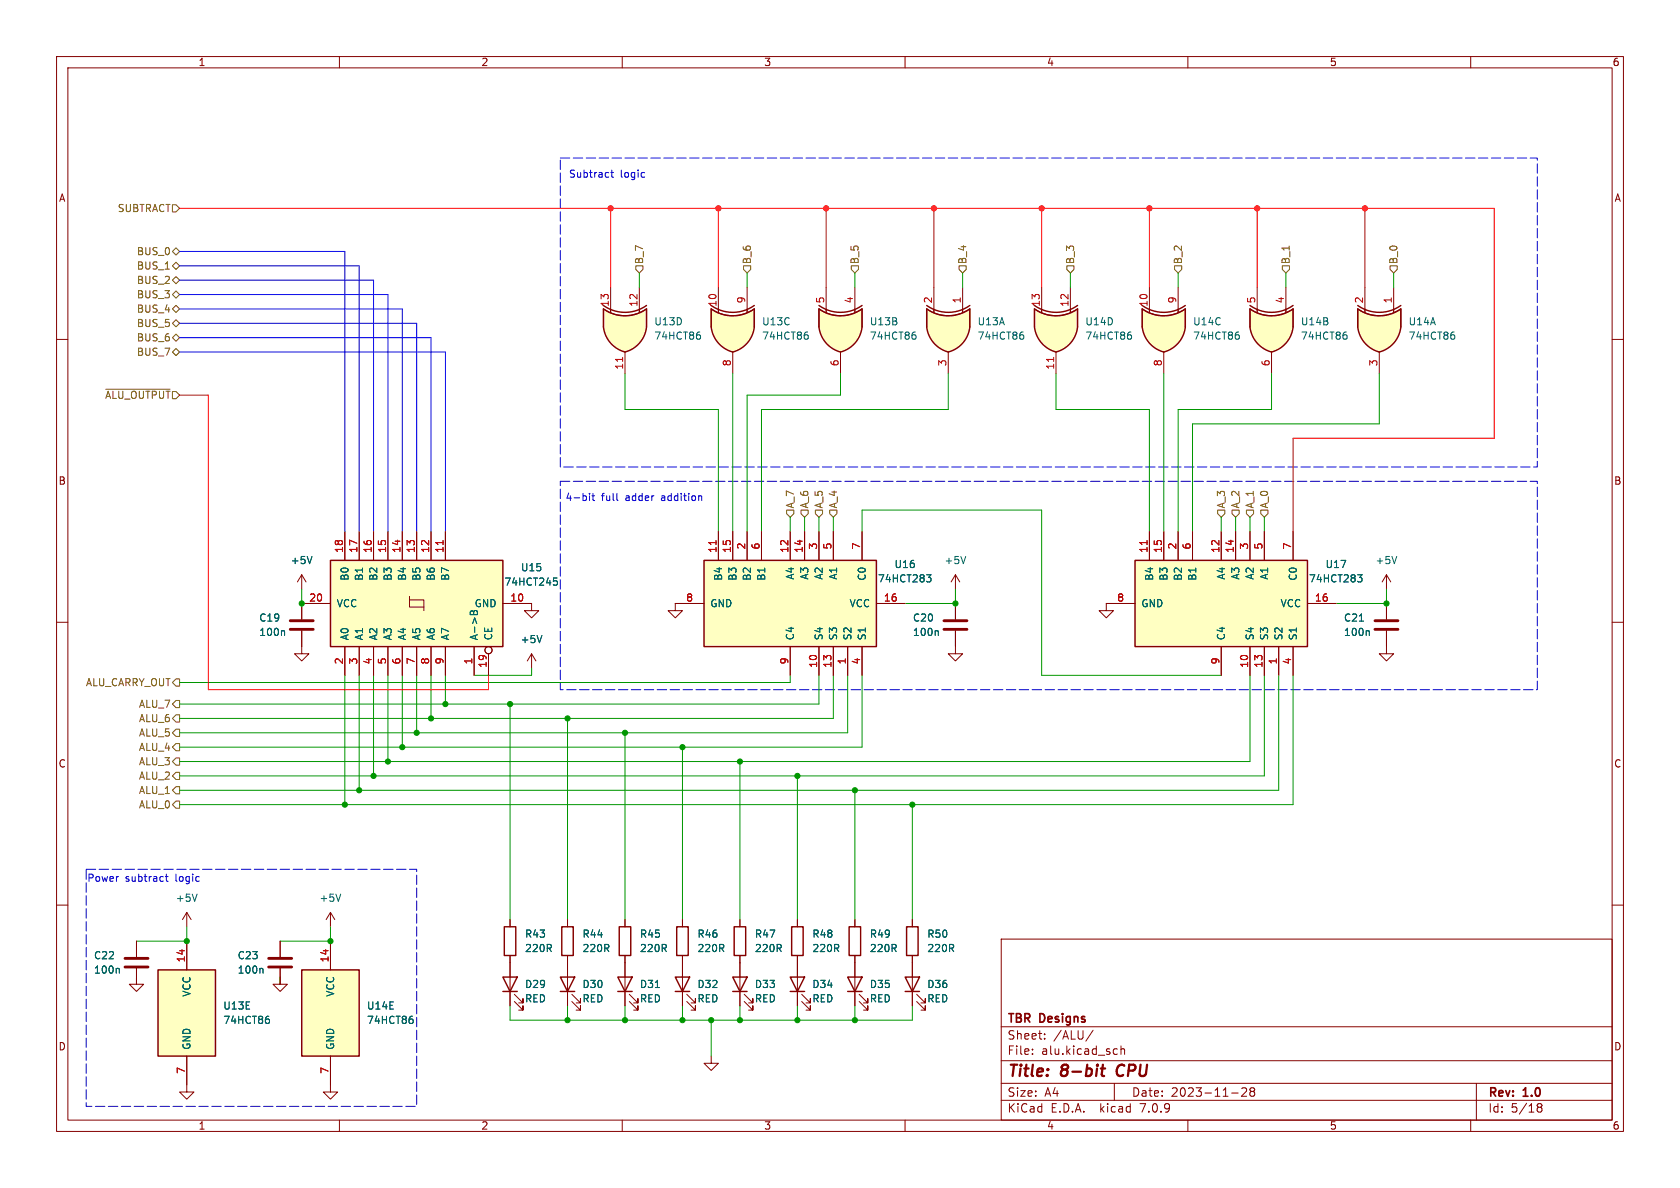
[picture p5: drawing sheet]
<svg xmlns="http://www.w3.org/2000/svg" width="297mm" height="210mm" viewBox="0 0 297 210" stroke-linecap="round" stroke-linejoin="round" font-family="sans-serif">
<g fill="none" stroke="#840000" stroke-width=".18">
<path d="M10 10h277v190h-277zM12 12h273v186h-273zM60 10v2M110 10v2M160 10v2M210 10v2M260 10v2M10 60h2M285 60h2M203.2 94v5.1M205.7 94v5.1M208.3 94v5.1"/>
<path d="M210.8 94v5.1M215.9 94v5.1M218.4 94v5.1M221 94v5.1M223.5 94v5.1M228.6 94v5.1M10 110h2M94 106.7v1.3h1.2l-1.2 1.2-1.3-1.2h1.3M94 115.6l-.8 1.2M94 115.6v2.5M94 115.6l.7 1.2M119.4 106.7v1.3h1.2l-1.2 1.2-1.3-1.2h1.3"/>
<path d="M195.6 106.7h5.1M215.9 114.3v5.1M221 114.3v5.1M223.5 114.3v5.1M226.1 114.3v5.1M228.6 114.3v5.1M231.1 106.7h5.1M285 110h2M10 160h2M285 160h2M177 166h108v32h-108zM60 198v2"/>
<path d="M110 198v2M160 198v2M177 194.5h108M177 191.5h108M177 187.5h108M177 181.5h108M182.5 186.3v.1M182.5 185.5v.1M184.7 183.6v.1M184.7 182.8v.1M193.2 182.1l-1.2 2M197 191.5v3"/>
<path d="M197.1 185.4l.4 .1M197.5 186.3l-.4 .1M198.2 185.5l.2-.1 .3 .1 .1 .9M198.2 184.9v1.5M210 198v2M217.7 193.2h1.2M219.5 192.4l.6-.1 .2 .1 .1 .3-.9 1.1h.9M221.2 192.9l-.2-.2 .2-.4 .5 .1 .1 .2-.3 .3M221.2 192.9l-.2 .3v.3l.2 .3 .5-.1 .1-.2-.1-.4-.2-.2M221.2 192.9h.3M260 198v2M261 191.5v6.5"/>
<path d="M271.7 195.5l.3 .2M271.7 195.4l.3-.3 .5 .1 .1 .3-.3 .2M272 195.7h.3M272 195.7l-.3 .3M272.3 195.7l.3 .3-.1 .5-.5 .1-.3-.3"/>
</g>
<path d="M194.6 188.9h.8M195 188.2l-.2 1.7v.2l.4 .1M197.7 188.5a1.27 1.27 0 0 0 0 1.6" fill="none" stroke="#840000" stroke-width=".4"/>
<g fill="#ffffc2" stroke="#ffffc2" stroke-width=".18">
<path d="M200.7 99.1h30.4v15.2h-30.4z"/>
<path d="M125.7 57.8l5.2-.6-1.4 5a5.2 5.2 0 0 1-3.8-4.4z"/>
</g>
<path d="M200.7 99.1h30.4v15.2h-30.4z" fill="none" stroke="#840000" stroke-width=".25"/>
<path d="M202.8 95.6v.7" fill="none" stroke="#a90000" stroke-width=".18"/>
<path d="M95.8 112.3l-.4 1.3M240 101.6h.8l-.4 .5 .3 .1 .1 .4-.3 .3h-.3" fill="none" stroke="#006464" stroke-width=".18"/>
<path d="M125.7 54.6v3.2M133.3 54.6v3.2" fill="none" stroke="#ffffc2" stroke-width=".18"/>
<path d="M125.7 54.6a6.7 6.7 0 0 0 7.6 0v3.2h-7.6z" fill="#ffffc2"/>
<g fill="#ffffc2" stroke="#ffffc2" stroke-width=".18">
<path d="M128.2 57.3l5.1 .5a5.1 5.1 0 0 1-3.8 4.4z"/>
<path d="M106.7 57.8l5.1-.6-1.3 5a5.2 5.2 0 0 1-3.8-4.4z"/>
</g>
<path d="M125.7 54a6.6 6.6 0 0 0 7.6 0M125.7 57.8v-3.2a6.6 6.6 0 0 0 7.6 0v3.2M125.7 57.8a5.2 5.2 0 0 0 3.8 4.4 5.1 5.1 0 0 0 3.8-4.4" fill="none" stroke="#840000" stroke-width=".25"/>
<path d="M125.7 57.8v-3.2a6.7 6.7 0 0 0 7.6 0v3.2M127 50.8v4.4M132.1 50.8v4.4M129.5 62.2v3.8" fill="none" stroke="#840000" stroke-width=".18"/>
<path d="M142.5 58.7h.3M142.7 59.2l.2 .2v.3l-.2 .3" fill="none" stroke="#006464" stroke-width=".18"/>
<path d="M106.7 54.6v3.2M114.3 54.6v3.2" fill="none" stroke="#ffffc2" stroke-width=".18"/>
<path d="M106.7 54.6a6.7 6.7 0 0 0 7.6 0v3.2h-7.6z" fill="#ffffc2"/>
<g fill="#ffffc2" stroke="#ffffc2" stroke-width=".18">
<path d="M109.2 57.3l5.1 .5a5.1 5.1 0 0 1-3.8 4.4z"/>
<path d="M221 57.8l5.1-.6-1.3 5a5.2 5.2 0 0 1-3.8-4.4z"/>
</g>
<path d="M106.7 54a6.6 6.6 0 0 0 7.6 0M106.7 57.8v-3.2a6.6 6.6 0 0 0 7.6 0v3.2M106.7 57.8a5.2 5.2 0 0 0 3.8 4.4 5.1 5.1 0 0 0 3.8-4.4" fill="none" stroke="#840000" stroke-width=".25"/>
<g fill="none" stroke="#840000" stroke-width=".18">
<path d="M106.7 57.8v-3.2a6.7 6.7 0 0 0 7.6 0v3.2M107.9 50.8v4.4M113 50.8v4.4M110.5 62.2v3.8M53.3 114.3v1.3h1.3l-1.3 1.2-1.2-1.2h1.2M53.3 101.6l-.7 1.3M53.3 101.6v2.5M53.3 101.6l.8 1.3M245.1 111.5v4.1h1.3l-1.3 1.2-1.3-1.2h1.3M245.1 101.6v2.5M245.1 106.7v2.8M245.1 101.6l-.8 1.3"/>
<path d="M245.1 101.6l.8 1.3"/>
</g>
<path d="M110.1 63.2v.7" fill="none" stroke="#a90000" stroke-width=".18"/>
<path d="M123.5 58.7h.2M123.6 59.2l.2 .2v.3l-.2 .3M55.2 98.4l-.5 1.2M246.9 98.4l-.4 1.2M240.3 109.8h.7M241.9 111.5l.2 .2v.6" fill="none" stroke="#006464" stroke-width=".18"/>
<path d="M243.1 111.3h4M243.1 109.7h4" fill="none" stroke="#840000" stroke-width=".51"/>
<path d="M221 54.6v3.2M228.6 54.6v3.2" fill="none" stroke="#ffffc2" stroke-width=".18"/>
<path d="M221 54.6a6.7 6.7 0 0 0 7.6 0v3.2h-7.6z" fill="#ffffc2"/>
<g fill="#ffffc2" stroke="#ffffc2" stroke-width=".18">
<path d="M223.5 57.3l5.1 .5a5.1 5.1 0 0 1-3.8 4.4z"/>
<path d="M201.9 57.8l5.2-.6-1.4 5a5.2 5.2 0 0 1-3.8-4.4z"/>
</g>
<path d="M221 54a6.6 6.6 0 0 0 7.6 0M221 57.8v-3.2a6.6 6.6 0 0 0 7.6 0v3.2M221 57.8a5.2 5.2 0 0 0 3.8 4.4 5.1 5.1 0 0 0 3.8-4.4M129.5 172.7h2.6l-1.3 2.6zM129.5 175.3h2.6M129.8 163.8h2v5.1h-2zM139.7 172.7h2.5l-1.2 2.6zM139.7 175.3h2.5M140 163.8h2v5.1h-2zM149.9 172.7h2.5l-1.3 2.6zM149.9 175.3h2.5M150.1 163.8h2v5.1h-2z" fill="none" stroke="#840000" stroke-width=".25"/>
<g fill="none" stroke="#840000" stroke-width=".18">
<path d="M221 57.8v-3.2a6.7 6.7 0 0 0 7.6 0v3.2M222.2 50.8v4.4M227.3 50.8v4.4M224.8 62.2v3.8M53.3 106.7v2.8M53.3 111.5v2.8M130.8 162.6v1.2M130.8 168.9v8.9M131.6 177l1.5 1.6v-.8v.8h-.8M131.6 175.8l1.5 1.5v-.8v.8h-.8M141 162.6v1.2M141 168.9v8.9"/>
<path d="M141.7 177l1.6 1.6v-.8v.8h-.8M141.7 175.8l1.6 1.5v-.8v.8h-.8M151.1 162.6v1.2M151.1 168.9v8.9M151.9 177l1.5 1.6v-.8v.8h-.7M151.9 175.8l1.5 1.5v-.8v.8h-.7M125.7 186.7v1.3h1.3l-1.3 1.2-1.2-1.2h1.2"/>
</g>
<path d="M237.8 58.7h.2M237.9 59.2l.2 .2v.3l-.2 .3M50.1 111.5l.2 .2v.6" fill="none" stroke="#006464" stroke-width=".18"/>
<path d="M51.3 111.3h4.1M51.3 109.7h4.1" fill="none" stroke="#840000" stroke-width=".51"/>
<path d="M201.9 54.6v3.2M209.5 54.6v3.2" fill="none" stroke="#ffffc2" stroke-width=".18"/>
<path d="M201.9 54.6a6.7 6.7 0 0 0 7.6 0v3.2h-7.6z" fill="#ffffc2"/>
<g fill="#ffffc2" stroke="#ffffc2" stroke-width=".18">
<path d="M204.4 57.3l5.1 .5a5.1 5.1 0 0 1-3.8 4.4z"/>
<path d="M240 57.8l5.2-.6-1.4 5a5.2 5.2 0 0 1-3.8-4.4z"/>
</g>
<path d="M201.9 54a6.6 6.6 0 0 0 7.6 0M201.9 57.8v-3.2a6.6 6.6 0 0 0 7.6 0v3.2M201.9 57.8a5.2 5.2 0 0 0 3.8 4.4 5.1 5.1 0 0 0 3.8-4.4" fill="none" stroke="#840000" stroke-width=".25"/>
<path d="M201.9 57.8v-3.2a6.7 6.7 0 0 0 7.6 0v3.2M203.2 50.8v4.4M208.3 50.8v4.4M205.7 62.2v3.8" fill="none" stroke="#840000" stroke-width=".18"/>
<path d="M218.7 58.7h.3M218.9 59.2l.2 .2v.3l-.2 .3" fill="none" stroke="#006464" stroke-width=".18"/>
<path d="M240 54.6v3.2M247.6 54.6v3.2" fill="none" stroke="#ffffc2" stroke-width=".18"/>
<path d="M240 54.6a6.7 6.7 0 0 0 7.6 0v3.2h-7.6z" fill="#ffffc2"/>
<g fill="#ffffc2" stroke="#ffffc2" stroke-width=".18">
<path d="M242.5 57.3l5.1 .5a5.1 5.1 0 0 1-3.8 4.4z"/>
<path d="M53.3 171.5h10.2v15.2h-10.2z"/>
<path d="M27.9 171.5h10.2v15.2h-10.2z"/>
<path d="M124.5 99.1h30.4v15.2h-30.4z"/>
<path d="M144.8 57.8l5.1-.6-1.3 5a5.2 5.2 0 0 1-3.8-4.4z"/>
</g>
<g fill="none" stroke="#840000" stroke-width=".25">
<path d="M240 54a6.6 6.6 0 0 0 7.6 0M240 57.8v-3.2a6.6 6.6 0 0 0 7.6 0v3.2M240 57.8a5.2 5.2 0 0 0 3.8 4.4 5.1 5.1 0 0 0 3.8-4.4M124.5 99.1h30.4v15.2h-30.4zM27.9 171.5h10.2v15.2h-10.2zM53.3 171.5h10.2v15.2h-10.2zM88.9 172.7h2.5l-1.2 2.6zM88.9 175.3h2.5M89.2 163.8h2v5.1h-2zM99.1 172.7h2.5l-1.3 2.6zM99.1 175.3h2.5M99.3 163.8h2v5.1h-2z"/>
<path d="M109.2 172.7h2.6l-1.3 2.6zM109.2 175.3h2.6M109.5 163.8h2v5.1h-2zM119.4 172.7h2.5l-1.3 2.6zM119.4 175.3h2.5M119.6 163.8h2.1v5.1h-2.1z"/>
</g>
<g fill="none" stroke="#840000" stroke-width=".18">
<path d="M240 57.8v-3.2a6.7 6.7 0 0 0 7.6 0v3.2M241.3 50.8v4.4M246.4 50.8v4.4M243.8 62.2v3.8M127 94v5.1M129.5 94v5.1M132.1 94v5.1M134.6 94v5.1M139.7 94v5.1M142.2 94v5.1M144.8 94v5.1M147.3 94v5.1"/>
<path d="M152.4 94v5.1M119.4 106.7h5.1M139.7 114.3v5.1M144.8 114.3v5.1M147.3 114.3v5.1M149.9 114.3v5.1M152.4 114.3v5.1M154.9 106.7h5.1M24.1 171.2v2.8h-1.2l1.2 1.3 1.3-1.3h-1.3v-1.3M24.1 166.4v2.8M33 161.3l-.7 1.3M33 161.3v2.5"/>
<path d="M33 166.4v5.1M33 161.3l.8 1.3M49.5 171.2v2.8h-1.2l1.2 1.3 1.3-1.3h-1.3v-1.3M49.5 166.4v2.8M58.4 161.3l-.7 1.3M58.4 161.3v2.5M58.4 166.4v5.1M58.4 161.3l.8 1.3M90.2 162.6v1.2M90.2 168.9v8.9M90.9 177l1.6 1.6v-.8v.8h-.8M90.9 175.8l1.6 1.5v-.8v.8h-.8"/>
<path d="M100.3 162.6v1.2M100.3 168.9v8.9M101.1 177l1.5 1.6v-.8v.8h-.7M101.1 175.8l1.5 1.5v-.8v.8h-.7M110.5 162.6v1.2M110.5 168.9v8.9M111.3 177l1.5 1.6v-.8v.8h-.8M111.3 175.8l1.5 1.5v-.8v.8h-.8M120.6 162.6v1.2M120.6 168.9v8.9M121.4 177l1.5 1.6v-.8v.8h-.7M121.4 175.8l1.5 1.5v-.8v.8h-.7"/>
<path d="M33 186.7v6.3h1.3l-1.3 1.3-1.3-1.3h1.3M58.4 186.7v6.3h1.3l-1.3 1.3-1.3-1.3h1.3"/>
</g>
<path d="M256.8 58.7h.3M257 59.2l.2 .2v.3l-.2 .3M163.8 101.6h.8l-.4 .5 .3 .1 .1 .4-.3 .3h-.3M34.8 158.1l-.4 1.2M60.2 158.1l-.4 1.2M20.9 171.2l.2 .2v.6M46.3 171.2l.2 .2v.6M47.3 179.6h.2M72.7 179.6h.2M115.9 174.6h.7M47.4 180.1l.2 .3v.3l-.2 .2M72.8 180.1l.2 .3v.3l-.2 .2" fill="none" stroke="#006464" stroke-width=".18"/>
<path d="M22.1 170.9h4.1M22.1 169.4h4.1M47.5 170.9h4.1M47.5 169.4h4.1" fill="none" stroke="#840000" stroke-width=".51"/>
<path d="M126.6 95.6v.7" fill="none" stroke="#a90000" stroke-width=".18"/>
<path d="M144.8 54.6v3.2M152.4 54.6v3.2" fill="none" stroke="#ffffc2" stroke-width=".18"/>
<path d="M144.8 54.6a6.7 6.7 0 0 0 7.6 0v3.2h-7.6z" fill="#ffffc2"/>
<g fill="#ffffc2" stroke="#ffffc2" stroke-width=".18">
<path d="M147.3 57.3l5.1 .5a5.1 5.1 0 0 1-3.8 4.4z"/>
<path d="M163.8 57.8l5.2-.6-1.4 5a5.2 5.2 0 0 1-3.8-4.4z"/>
</g>
<path d="M144.8 54a6.6 6.6 0 0 0 7.6 0M144.8 57.8v-3.2a6.6 6.6 0 0 0 7.6 0v3.2M144.8 57.8a5.2 5.2 0 0 0 3.8 4.4 5.1 5.1 0 0 0 3.8-4.4" fill="none" stroke="#840000" stroke-width=".25"/>
<path d="M144.8 57.8v-3.2a6.7 6.7 0 0 0 7.6 0v3.2M146 50.8v4.4M151.1 50.8v4.4M148.6 62.2v3.8" fill="none" stroke="#840000" stroke-width=".18"/>
<path d="M161.6 58.7h.2M161.7 59.2l.2 .2v.3l-.2 .3" fill="none" stroke="#006464" stroke-width=".18"/>
<path d="M163.8 54.6v3.2M171.4 54.6v3.2" fill="none" stroke="#ffffc2" stroke-width=".18"/>
<path d="M163.8 54.6a6.7 6.7 0 0 0 7.6 0v3.2h-7.6z" fill="#ffffc2"/>
<g fill="#ffffc2" stroke="#ffffc2" stroke-width=".18">
<path d="M166.3 57.3l5.1 .5a5.1 5.1 0 0 1-3.8 4.4z"/>
<path d="M182.9 57.8l5.1-.6-1.3 5a5.2 5.2 0 0 1-3.8-4.4z"/>
</g>
<path d="M163.8 54a6.6 6.6 0 0 0 7.6 0M163.8 57.8v-3.2a6.6 6.6 0 0 0 7.6 0v3.2M163.8 57.8a5.2 5.2 0 0 0 3.8 4.4 5.1 5.1 0 0 0 3.8-4.4" fill="none" stroke="#840000" stroke-width=".25"/>
<path d="M163.8 57.8v-3.2a6.7 6.7 0 0 0 7.6 0v3.2M165.1 50.8v4.4M170.2 50.8v4.4M167.6 62.2v3.8" fill="none" stroke="#840000" stroke-width=".18"/>
<path d="M180.6 58.7h.3M180.8 59.2l.2 .2v.3l-.2 .3" fill="none" stroke="#006464" stroke-width=".18"/>
<path d="M182.9 54.6v3.2M190.5 54.6v3.2" fill="none" stroke="#ffffc2" stroke-width=".18"/>
<path d="M182.9 54.6a6.7 6.7 0 0 0 7.6 0v3.2h-7.6z" fill="#ffffc2"/>
<g fill="#ffffc2" stroke="#ffffc2" stroke-width=".18">
<path d="M185.4 57.3l5.1 .5a5.1 5.1 0 0 1-3.8 4.4z"/>
<path d="M58.4 99.1h30.5v15.2h-30.5z"/>
</g>
<path d="M182.9 54a6.6 6.6 0 0 0 7.6 0M182.9 57.8v-3.2a6.6 6.6 0 0 0 7.6 0v3.2M182.9 57.8a5.2 5.2 0 0 0 3.8 4.4 5.1 5.1 0 0 0 3.8-4.4M58.4 99.1h30.5v15.2h-30.5zM160 172.7h2.6l-1.3 2.6zM160 175.3h2.6M160.3 163.8h2v5.1h-2z" fill="none" stroke="#840000" stroke-width=".25"/>
<g fill="none" stroke="#840000" stroke-width=".18">
<path d="M182.9 57.8v-3.2a6.7 6.7 0 0 0 7.6 0v3.2M184.1 50.8v4.4M189.2 50.8v4.4M186.7 62.2v3.8M61 94v5.1M63.5 94v5.1M66 94v5.1M68.6 94v5.1M71.1 94v5.1M73.7 94v5.1M76.2 94v5.1M78.7 94v5.1"/>
<path d="M127 94v5.1M129.5 94v5.1M132.1 94v5.1M134.6 94v5.1M139.7 94v5.1M142.2 94v5.1M144.8 94v5.1M147.3 94v5.1M152.4 94v5.1M203.2 94v5.1M205.7 94v5.1M208.3 94v5.1"/>
<path d="M210.8 94v5.1M215.9 94v5.1M218.4 94v5.1M221 94v5.1M223.5 94v5.1M228.6 94v5.1M53.3 111.5v2.8M58.4 106.7h-5.1v2.8M61 114.3v5.1M63.5 114.3v5.1M66 114.3v5.1M68.6 114.3v5.1"/>
<path d="M71.1 114.3v5.1M72.4 106v1.3h2.5M72.4 105.4v.6h2.5v2M73.7 114.3v5.1M76.2 114.3v5.1M78.7 114.3v5.1M83.8 114.3v5.1M86.4 115.6v3.8M88.9 106.7h5.1M119.4 106.7h5.1M139.7 114.3v5.1M144.8 114.3v5.1"/>
<path d="M147.3 114.3v5.1M149.9 114.3v5.1M152.4 114.3v5.1M154.9 106.7h5.1M168.9 111.5v4.1h1.3l-1.3 1.2-1.3-1.2h1.3M168.9 101.6v2.5M168.9 106.7v2.8M168.9 101.6l-.8 1.3M168.9 101.6l.8 1.3M200.7 106.7h-5.1v1.3h1.2l-1.2 1.2-1.3-1.2h1.3M215.9 114.3v5.1M221 114.3v5.1"/>
<path d="M223.5 114.3v5.1M226.1 114.3v5.1M228.6 114.3v5.1M231.1 106.7h5.1M245.1 106.7v2.8M245.1 111.5v2.8M24.1 166.4v2.8M24.1 171.2v2.8M33 166.4v5.1M49.5 166.4v2.8M49.5 171.2v2.8M58.4 166.4v5.1"/>
<path d="M90.2 162.6v1.2M90.2 168.9v3.8M90.2 175.3v2.5M100.3 162.6v1.2M100.3 168.9v3.8M100.3 175.3v2.5M110.5 162.6v1.2M110.5 168.9v3.8M110.5 175.3v2.5M120.6 162.6v1.2M120.6 168.9v3.8M120.6 175.3v2.5"/>
<path d="M130.8 162.6v1.2M130.8 168.9v3.8M130.8 175.3v2.5M141 162.6v1.2M141 168.9v3.8M141 175.3v2.5M151.1 162.6v1.2M151.1 168.9v3.8M151.1 175.3v2.5M161.3 162.6v1.2M161.3 168.9v8.9M162.1 177l1.5 1.6v-.8v.8h-.8"/>
<path d="M162.1 175.8l1.5 1.5v-.8v.8h-.8M33 186.7v5.1M58.4 186.7v5.1"/>
<circle cx="86.4" cy="114.9" r=".63"/>
</g>
<path d="M186.3 63.2v.7M78.3 95.6v.7M126.6 95.6v.7M202.8 95.6v.7" fill="none" stroke="#a90000" stroke-width=".18"/>
<g fill="none" stroke="#006464" stroke-width=".18">
<path d="M199.7 58.7h.2M199.8 59.2l.2 .2v.3l-.2 .3M55.2 98.4l-.5 1.2M170.7 98.4l-.4 1.2M50.1 111.5l.2 .2v.6M83.4 108l-.3 .2v.4h1.3v-.4M83.7 108.1v.1M83.7 108.2v.4M83.8 108l-.1 .2M95.8 112.3l-.4 1.3M97.9 102.2h.6M98 102.7h.3l.2 .2-.1 .5h-.4"/>
<path d="M163.8 101.6h.8l-.4 .5 .3 .1 .1 .4-.3 .3h-.3M165.7 111.5l.2 .2v.6M240 101.6h.8l-.4 .5 .3 .1 .1 .4-.3 .3h-.3M240.3 109.8h.7M241.9 111.5l.2 .2v.6M20.9 171.2l.2 .2v.6M46.3 171.2l.2 .2v.6M47.3 179.6h.2M72.7 179.6h.2M115.9 174.6h.7M47.4 180.1l.2 .3v.3l-.2 .2M72.8 180.1l.2 .3v.3l-.2 .2"/>
</g>
<path d="M166.9 111.3h4M166.9 109.7h4" fill="none" stroke="#840000" stroke-width=".51"/>
<g fill="none" stroke="#725600" stroke-width=".18">
<path d="M30.5 36.2h.6l.6 .6-.6 .7h-.6zM30.5 57.2l.6-.7 .6 .7-.6 .6zM30.5 59.7l.6-.6 .6 .6-.6 .6zM30.5 44.5l.6-.7 .6 .7-.6 .6zM30.5 47l.6-.6 .6 .6-.6 .6zM30.5 49.5l.6-.6 .6 .6-.6 .7zM31.1 54l.6 .6-.6 .6-.6-.6zM31.1 51.4l.6 .7-.6 .6-.6-.6zM112.4 47h1.3v.6l-.7 .7-.6-.7zM131.4 47h1.3v.6l-.6 .7-.7-.7zM150.5 47h1.3v.6l-.7 .7-.6-.7zM169.5 47h1.3v.6l-.6 .7-.7-.7z"/>
<path d="M188.6 47h1.3v.6l-.7 .7-.6-.7zM207.6 47h1.3v.6l-.6 .7-.7-.7zM226.7 47h1.3v.6l-.7 .7-.6-.7zM245.7 47h1.3v.6l-.6 .7-.7-.7zM18.7 68.8h11.4M30.5 62.2l.6-.6 .6 .6-.6 .7zM139.1 90.2h1.2v.6l-.6 .6-.6-.6zM141.6 90.2h1.3v.6l-.7 .6-.6-.6zM144.1 90.2h1.3v.6l-.6 .6-.7-.6zM146.7 90.2h1.3v.6l-.7 .6-.6-.6zM215.3 90.2h1.2v.6l-.6 .6-.6-.6zM217.8 90.2h1.3v.6l-.7 .6-.6-.6z"/>
<path d="M220.3 90.2h1.3v.6l-.6 .6-.7-.6zM222.9 90.2h1.3v.6l-.7 .6-.6-.6zM30.5 139.7l.6-.6h.6v1.2h-.6zM30.5 129.5l.6-.6h.6v1.3h-.6zM30.5 134.6l.6-.6h.6v1.3h-.6zM31.1 126.4h.6v1.2h-.6l-.6-.6zM31.1 136.5h.6v1.3h-.6l-.6-.6zM31.1 120h.6v1.3h-.6l-.6-.6zM31.1 131.4h.6v1.3h-.6l-.6-.6zM31.1 123.8h.6v1.3h-.6l-.6-.6zM31.1 141.6h.6v1.3h-.6l-.6-.7z"/>
</g>
<path d="M108 30.5h.5M108.2 30.1v1.1l.3 .1M113.8 30.5l.2 .1M114 31.3h-.2M104.2 87.2v.1M104.2 87.6v.9M104.6 87.6h.5M104.8 87.2v1.1l.3 .2M109.1 88.3l.1 .2M123.9 87.6l.2 .2v.7M29.2 154.9h.5M29.4 154.5v1.1l.3 .2" fill="none" stroke="#0000c2" stroke-width=".18"/>
<path d="M99.1 27.9h172.7v54.7h-172.7v-54.7M99.1 85.1h172.7v36.8h-172.7v-36.8M15.2 153.7h58.5v41.9h-58.5v-41.9" fill="none" stroke="#0000c2" stroke-width=".18" stroke-dasharray="1.7 .6"/>
<g fill="none" stroke="#009600" stroke-width=".18">
<path d="M113 48.3v2.5M132.1 48.3v2.5M151.1 48.3v2.5M170.2 48.3v2.5M189.2 48.3v2.5M208.3 48.3v2.5M227.3 48.3v2.5M246.4 48.3v2.5M110.5 66v6.4h16.5v21.6M129.5 66v28M148.6 66v3.9h-16.5v24.1M167.6 66v6.4h-33v21.6"/>
<path d="M186.7 66v6.4h16.5v21.6M205.7 66v28M224.8 66v6.4h-16.5v21.6M243.8 66v8.9h-33v19.1M139.7 91.4v2.6M142.2 91.4v2.6M144.8 91.4v2.6M147.3 91.4v2.6M152.4 94v-3.8h31.7v29.2h31.8M215.9 91.4v2.6M218.4 91.4v2.6M221 91.4v2.6"/>
<path d="M223.5 91.4v2.6M53.3 104.1v2.6M61 119.4v22.8M63.5 119.4v20.3M66 119.4v17.8M68.6 119.4v15.2M71.1 119.4v12.7M73.7 119.4v10.1M76.2 119.4v7.6M78.7 119.4v5.1M94 118.1v1.3h-10.2M139.7 119.4v1.3h-108"/>
<path d="M144.8 119.4v5.1h-113.1M147.3 119.4v7.6h-115.6M149.9 119.4v10.1h-118.2M152.4 119.4v12.7h-120.7M168.9 104.1v2.6h-8.9M221 119.4v15.2h-189.3M223.5 119.4v17.8h-191.8M226.1 119.4v20.3h-194.4M228.6 119.4v22.8h-196.9M245.1 104.1v2.6h-8.9M90.2 124.5v38.1M100.3 127v35.6"/>
<path d="M110.5 129.5v33.1M120.6 132.1v30.5M130.8 134.6v28M141 137.2v25.4M151.1 139.7v22.9M161.3 142.2v20.4M24.1 172.7v1.3M33 163.8v2.6h-8.9M49.5 172.7v1.3M58.4 163.8v2.6h-8.9M90.2 177.8v2.5h71.1v-2.5M100.3 177.8v2.5"/>
<path d="M110.5 177.8v2.5M120.6 177.8v2.5M130.8 177.8v2.5M141 177.8v2.5M151.1 177.8v2.5M125.7 180.3v6.4"/>
</g>
<path d="M31.7 44.5h29.3v49.5M31.7 52.1h36.9v41.9M31.7 54.6h39.4v39.4M31.7 49.5h34.3v44.5M31.7 47h31.8v47M31.7 57.2h42v36.8M31.7 59.7h44.5v34.3M31.7 62.2h47v31.8" fill="none" stroke="#00f" stroke-width=".18"/>
<path d="M31.7 36.8h232.5v40.7h-35.6v16.5M107.9 36.8v14M127 36.8v14M146 36.8v14M165.1 36.8v14M184.1 36.8v14M203.2 36.8v14M222.2 36.8v14M241.3 36.8v14M31.7 69.9h5.1v52h49.6v-2.5" fill="none" stroke="#f00" stroke-width=".18"/>
<g fill="#009600" stroke="#009600" stroke-width=".18">
<circle cx="71.1" cy="132.1" r=".46"/>
<circle cx="68.6" cy="134.6" r=".46"/>
<circle cx="73.7" cy="129.5" r=".46"/>
<circle cx="61" cy="142.2" r=".46"/>
<circle cx="66" cy="137.2" r=".46"/>
<circle cx="63.5" cy="139.7" r=".46"/>
<circle cx="58.4" cy="166.4" r=".46"/>
<circle cx="33" cy="166.4" r=".46"/>
<circle cx="120.6" cy="132.1" r=".46"/>
<circle cx="130.8" cy="134.6" r=".46"/>
<circle cx="90.2" cy="124.5" r=".46"/>
<circle cx="110.5" cy="129.5" r=".46"/>
<circle cx="100.3" cy="127" r=".46"/>
<circle cx="78.7" cy="124.5" r=".46"/>
<circle cx="76.2" cy="127" r=".46"/>
<circle cx="53.3" cy="106.7" r=".46"/>
<circle cx="120.6" cy="180.3" r=".46"/>
<circle cx="110.5" cy="180.3" r=".46"/>
<circle cx="100.3" cy="180.3" r=".46"/>
<circle cx="125.7" cy="180.3" r=".46"/>
<circle cx="141" cy="180.3" r=".46"/>
<circle cx="130.8" cy="180.3" r=".46"/>
<circle cx="168.9" cy="106.7" r=".46"/>
<circle cx="151.1" cy="180.3" r=".46"/>
<circle cx="161.3" cy="142.2" r=".46"/>
<circle cx="141" cy="137.2" r=".46"/>
<circle cx="151.1" cy="139.7" r=".46"/>
<circle cx="245.1" cy="106.7" r=".46"/>
</g>
<g fill="#f00" stroke="#f00" stroke-width=".18">
<circle cx="184.1" cy="36.8" r=".46"/>
<circle cx="165.1" cy="36.8" r=".46"/>
<circle cx="127" cy="36.8" r=".46"/>
<circle cx="107.9" cy="36.8" r=".46"/>
<circle cx="146" cy="36.8" r=".46"/>
<circle cx="222.2" cy="36.8" r=".46"/>
<circle cx="241.3" cy="36.8" r=".46"/>
<circle cx="203.2" cy="36.8" r=".46"/>
</g>
<g font-size="2.8" fill="#840000">
<text x="178" y="190.9">Title:</text>
<text x="187.7" y="190.9">8-bit</text>
<text x="198.3" y="190.9">CPU</text>
</g>
<g font-size="2.1" fill="#840000">
<text x="178" y="184">Sheet:</text>
<text x="178" y="181.2">TBR</text>
<text x="183.9" y="181.2">Designs</text>
<text x="186.2" y="184">/ALU/</text>
<text x="178" y="186.7">File:</text>
<text x="184.1" y="186.7">alu.kicad_sch</text>
<text x="178" y="196.9">KiCad</text>
<text x="178" y="194.1">Size:</text>
<text x="184.7" y="194.1">A4</text>
<text x="185.7" y="196.9">E.D.A.</text>
<text x="194.6" y="196.9">kicad</text>
<text x="200" y="194.1">Date:</text>
<text x="201.8" y="196.9">7.0.9</text>
<text x="207" y="194.1">2023-11-28</text>
<text x="263" y="194.3">Rev:</text>
<text x="263" y="196.9">Id:</text>
<text x="267.1" y="196.9">5/18</text>
<text x="269.4" y="194.3">1.0</text>
</g>
<g font-size="1.8" fill="#840000">
<text x="35" y="11.9">1</text>
<text x="85" y="11.9">2</text>
<text x="135" y="11.9">3</text>
<text x="185" y="11.9">4</text>
<text x="235" y="11.9">5</text>
<text x="285" y="11.9">6</text>
<text x="10.3" y="35.9">A</text>
<text x="285.3" y="35.9">A</text>
<text x="10.3" y="85.9">B</text>
<text x="285.3" y="85.9">B</text>
<text x="10.3" y="135.9">C</text>
<text x="285.3" y="135.9">C</text>
<text x="10.3" y="185.9">D</text>
<text x="285.3" y="185.9">D</text>
<text x="35" y="199.9">1</text>
<text x="85" y="199.9">2</text>
<text x="135" y="199.9">3</text>
<text x="185" y="199.9">4</text>
<text x="235" y="199.9">5</text>
<text x="285" y="199.9">6</text>
</g>
<g font-size="1.8" fill="#0000c2">
<text x="100.5" y="31.5">Subtract</text>
<text x="109.6" y="31.5">logic</text>
<text x="99.9" y="88.7">4-bit</text>
<text x="106.3" y="88.7">full</text>
<text x="110.7" y="88.7">adder</text>
<text x="117.2" y="88.7">addition</text>
<text x="15.3" y="156">Power</text>
<text x="22.1" y="156">subtract</text>
<text x="31.1" y="156">logic</text>
</g>
<g font-size="1.8" fill="#725600">
<text x="20.7" y="37.7">SUBTRACT</text>
<text x="24.1" y="45.3">BUS_0</text>
<text x="24.1" y="47.9">BUS_1</text>
<text x="113.9" y="46.8" transform="rotate(-90 113.9 46.8)">B_7</text>
<text x="132.9" y="46.8" transform="rotate(-90 132.9 46.8)">B_6</text>
<text x="152" y="46.8" transform="rotate(-90 152 46.8)">B_5</text>
<text x="171" y="46.8" transform="rotate(-90 171 46.8)">B_4</text>
<text x="190.1" y="46.8" transform="rotate(-90 190.1 46.8)">B_3</text>
<text x="209.1" y="46.8" transform="rotate(-90 209.1 46.8)">B_2</text>
<text x="228.2" y="46.8" transform="rotate(-90 228.2 46.8)">B_1</text>
<text x="247.2" y="46.8" transform="rotate(-90 247.2 46.8)">B_0</text>
<text x="24.1" y="52.9">BUS_3</text>
<text x="24.1" y="50.4">BUS_2</text>
<text x="24.1" y="55.5">BUS_4</text>
<text x="24.1" y="58">BUS_5</text>
<text x="24.1" y="63.1">BUS_7</text>
<text x="24.1" y="60.6">BUS_6</text>
<text x="18.5" y="70.7">~{ALU_OUTPUT}</text>
<text x="140.6" y="90" transform="rotate(-90 140.6 90)">A_7</text>
<text x="143.1" y="90" transform="rotate(-90 143.1 90)">A_6</text>
<text x="145.6" y="90" transform="rotate(-90 145.6 90)">A_5</text>
<text x="148.2" y="90" transform="rotate(-90 148.2 90)">A_4</text>
<text x="216.8" y="90" transform="rotate(-90 216.8 90)">A_3</text>
<text x="219.3" y="90" transform="rotate(-90 219.3 90)">A_2</text>
<text x="221.8" y="90" transform="rotate(-90 221.8 90)">A_1</text>
<text x="224.4" y="90" transform="rotate(-90 224.4 90)">A_0</text>
<text x="15.1" y="121.5">ALU_CARRY_OUT</text>
<text x="24.5" y="125.3">ALU_7</text>
<text x="24.5" y="127.9">ALU_6</text>
<text x="24.5" y="130.4">ALU_5</text>
<text x="24.5" y="132.9">ALU_4</text>
<text x="24.5" y="135.5">ALU_3</text>
<text x="24.5" y="140.6">ALU_1</text>
<text x="24.5" y="138">ALU_2</text>
<text x="24.5" y="143.1">ALU_0</text>
</g>
<g font-size="1.8" fill="#a90000">
<text x="131.8" y="53.7" transform="rotate(-90 131.8 53.7)">9</text>
<text x="145.8" y="53.7" transform="rotate(-90 145.8 53.7)">5</text>
<text x="150.9" y="53.7" transform="rotate(-90 150.9 53.7)">4</text>
<text x="164.8" y="53.7" transform="rotate(-90 164.8 53.7)">2</text>
<text x="169.9" y="53.7" transform="rotate(-90 169.9 53.7)">1</text>
<text x="208" y="53.7" transform="rotate(-90 208 53.7)">9</text>
<text x="222" y="53.7" transform="rotate(-90 222 53.7)">5</text>
<text x="227.1" y="53.7" transform="rotate(-90 227.1 53.7)">4</text>
<text x="241" y="53.7" transform="rotate(-90 241 53.7)">2</text>
<text x="246.1" y="53.7" transform="rotate(-90 246.1 53.7)">1</text>
<text x="107.7" y="54.3" transform="rotate(-90 107.7 54.3)">13</text>
<text x="112.8" y="54.3" transform="rotate(-90 112.8 54.3)">12</text>
<text x="126.7" y="54.3" transform="rotate(-90 126.7 54.3)">10</text>
<text x="183.9" y="54.3" transform="rotate(-90 183.9 54.3)">13</text>
<text x="189" y="54.3" transform="rotate(-90 189 54.3)">12</text>
<text x="202.9" y="54.3" transform="rotate(-90 202.9 54.3)">10</text>
<text x="110.2" y="65.4" transform="rotate(-90 110.2 65.4)">11</text>
<text x="129.3" y="64.8" transform="rotate(-90 129.3 64.8)">8</text>
<text x="148.3" y="64.8" transform="rotate(-90 148.3 64.8)">6</text>
<text x="167.4" y="64.8" transform="rotate(-90 167.4 64.8)">3</text>
<text x="186.4" y="65.4" transform="rotate(-90 186.4 65.4)">11</text>
<text x="205.5" y="64.8" transform="rotate(-90 205.5 64.8)">8</text>
<text x="224.5" y="64.8" transform="rotate(-90 224.5 64.8)">6</text>
<text x="243.6" y="64.8" transform="rotate(-90 243.6 64.8)">3</text>
<text x="60.7" y="97.8" transform="rotate(-90 60.7 97.8)">18</text>
<text x="63.2" y="97.8" transform="rotate(-90 63.2 97.8)">17</text>
<text x="65.8" y="97.8" transform="rotate(-90 65.8 97.8)">16</text>
<text x="68.3" y="97.8" transform="rotate(-90 68.3 97.8)">15</text>
<text x="70.9" y="97.8" transform="rotate(-90 70.9 97.8)">14</text>
<text x="73.4" y="97.8" transform="rotate(-90 73.4 97.8)">13</text>
<text x="75.9" y="97.8" transform="rotate(-90 75.9 97.8)">12</text>
<text x="78.5" y="97.8" transform="rotate(-90 78.5 97.8)">11</text>
<text x="126.7" y="97.8" transform="rotate(-90 126.7 97.8)">11</text>
<text x="129.3" y="97.8" transform="rotate(-90 129.3 97.8)">15</text>
<text x="131.8" y="97.2" transform="rotate(-90 131.8 97.2)">2</text>
<text x="134.4" y="97.2" transform="rotate(-90 134.4 97.2)">6</text>
<text x="139.4" y="97.8" transform="rotate(-90 139.4 97.8)">12</text>
<text x="142" y="97.8" transform="rotate(-90 142 97.8)">14</text>
<text x="144.5" y="97.2" transform="rotate(-90 144.5 97.2)">3</text>
<text x="147.1" y="97.2" transform="rotate(-90 147.1 97.2)">5</text>
<text x="152.1" y="97.2" transform="rotate(-90 152.1 97.2)">7</text>
<text x="202.9" y="97.8" transform="rotate(-90 202.9 97.8)">11</text>
<text x="205.5" y="97.8" transform="rotate(-90 205.5 97.8)">15</text>
<text x="208" y="97.2" transform="rotate(-90 208 97.2)">2</text>
<text x="210.6" y="97.2" transform="rotate(-90 210.6 97.2)">6</text>
<text x="215.6" y="97.8" transform="rotate(-90 215.6 97.8)">12</text>
<text x="218.2" y="97.8" transform="rotate(-90 218.2 97.8)">14</text>
<text x="220.7" y="97.2" transform="rotate(-90 220.7 97.2)">3</text>
<text x="223.3" y="97.2" transform="rotate(-90 223.3 97.2)">5</text>
<text x="228.3" y="97.2" transform="rotate(-90 228.3 97.2)">7</text>
<text x="54.6" y="106.4">20</text>
<text x="90.1" y="106.4">10</text>
<text x="121.2" y="106.4">8</text>
<text x="156.2" y="106.4">16</text>
<text x="197.4" y="106.4">8</text>
<text x="232.4" y="106.4">16</text>
<text x="60.7" y="117.5" transform="rotate(-90 60.7 117.5)">2</text>
<text x="63.2" y="117.5" transform="rotate(-90 63.2 117.5)">3</text>
<text x="65.8" y="117.5" transform="rotate(-90 65.8 117.5)">4</text>
<text x="68.3" y="117.5" transform="rotate(-90 68.3 117.5)">5</text>
<text x="70.9" y="117.5" transform="rotate(-90 70.9 117.5)">6</text>
<text x="73.4" y="117.5" transform="rotate(-90 73.4 117.5)">7</text>
<text x="75.9" y="117.5" transform="rotate(-90 75.9 117.5)">8</text>
<text x="78.5" y="117.5" transform="rotate(-90 78.5 117.5)">9</text>
<text x="83.6" y="117.5" transform="rotate(-90 83.6 117.5)">1</text>
<text x="86.1" y="118.2" transform="rotate(-90 86.1 118.2)">19</text>
<text x="139.4" y="117.5" transform="rotate(-90 139.4 117.5)">9</text>
<text x="144.5" y="118.2" transform="rotate(-90 144.5 118.2)">10</text>
<text x="147.1" y="118.2" transform="rotate(-90 147.1 118.2)">13</text>
<text x="149.6" y="117.5" transform="rotate(-90 149.6 117.5)">1</text>
<text x="152.1" y="117.5" transform="rotate(-90 152.1 117.5)">4</text>
<text x="215.6" y="117.5" transform="rotate(-90 215.6 117.5)">9</text>
<text x="220.7" y="118.2" transform="rotate(-90 220.7 118.2)">10</text>
<text x="223.3" y="118.2" transform="rotate(-90 223.3 118.2)">13</text>
<text x="225.8" y="117.5" transform="rotate(-90 225.8 117.5)">1</text>
<text x="228.3" y="117.5" transform="rotate(-90 228.3 117.5)">4</text>
<text x="32.8" y="170.2" transform="rotate(-90 32.8 170.2)">14</text>
<text x="58.2" y="170.2" transform="rotate(-90 58.2 170.2)">14</text>
<text x="32.8" y="189.9" transform="rotate(-90 32.8 189.9)">7</text>
<text x="58.2" y="189.9" transform="rotate(-90 58.2 189.9)">7</text>
</g>
<g font-size="1.8" fill="#006464">
<text x="115.6" y="57.7">U13D</text>
<text x="134.6" y="57.7">U13C</text>
<text x="153.7" y="57.7">U13B</text>
<text x="172.7" y="57.7">U13A</text>
<text x="191.8" y="57.7">U14D</text>
<text x="210.8" y="57.7">U14C</text>
<text x="229.9" y="57.7">U14B</text>
<text x="248.9" y="57.7">U14A</text>
<text x="115.6" y="60.2">74HCT86</text>
<text x="134.6" y="60.2">74HCT86</text>
<text x="153.7" y="60.2">74HCT86</text>
<text x="172.7" y="60.2">74HCT86</text>
<text x="191.8" y="60.2">74HCT86</text>
<text x="210.8" y="60.2">74HCT86</text>
<text x="229.9" y="60.2">74HCT86</text>
<text x="248.9" y="60.2">74HCT86</text>
<text x="51.3" y="99.9">+5V</text>
<text x="92" y="101.2">U15</text>
<text x="158" y="100.6">U16</text>
<text x="166.9" y="99.9">+5V</text>
<text x="234.2" y="100.6">U17</text>
<text x="243.1" y="99.9">+5V</text>
<text x="59.4" y="107.5">VCC</text>
<text x="61.8" y="102.8" transform="rotate(-90 61.8 102.8)">B0</text>
<text x="64.4" y="102.8" transform="rotate(-90 64.4 102.8)">B1</text>
<text x="66.9" y="102.8" transform="rotate(-90 66.9 102.8)">B2</text>
<text x="69.4" y="102.8" transform="rotate(-90 69.4 102.8)">B3</text>
<text x="72" y="102.8" transform="rotate(-90 72 102.8)">B4</text>
<text x="74.5" y="102.8" transform="rotate(-90 74.5 102.8)">B5</text>
<text x="77.1" y="102.8" transform="rotate(-90 77.1 102.8)">B6</text>
<text x="79.6" y="102.8" transform="rotate(-90 79.6 102.8)">B7</text>
<text x="83.8" y="107.5">GND</text>
<text x="89.1" y="103.7">74HCT245</text>
<text x="125.5" y="107.5">GND</text>
<text x="127.9" y="102.8" transform="rotate(-90 127.9 102.8)">B4</text>
<text x="130.4" y="102.8" transform="rotate(-90 130.4 102.8)">B3</text>
<text x="132.9" y="102.8" transform="rotate(-90 132.9 102.8)">B2</text>
<text x="135.5" y="102.8" transform="rotate(-90 135.5 102.8)">B1</text>
<text x="140.6" y="102.6" transform="rotate(-90 140.6 102.6)">A4</text>
<text x="143.1" y="102.6" transform="rotate(-90 143.1 102.6)">A3</text>
<text x="145.6" y="102.6" transform="rotate(-90 145.6 102.6)">A2</text>
<text x="148.2" y="102.6" transform="rotate(-90 148.2 102.6)">A1</text>
<text x="150.1" y="107.5">VCC</text>
<text x="153.3" y="102.8" transform="rotate(-90 153.3 102.8)">C0</text>
<text x="155.1" y="103.2">74HCT283</text>
<text x="201.7" y="107.5">GND</text>
<text x="204.1" y="102.8" transform="rotate(-90 204.1 102.8)">B4</text>
<text x="206.6" y="102.8" transform="rotate(-90 206.6 102.8)">B3</text>
<text x="209.1" y="102.8" transform="rotate(-90 209.1 102.8)">B2</text>
<text x="211.7" y="102.8" transform="rotate(-90 211.7 102.8)">B1</text>
<text x="216.8" y="102.6" transform="rotate(-90 216.8 102.6)">A4</text>
<text x="219.3" y="102.6" transform="rotate(-90 219.3 102.6)">A3</text>
<text x="221.8" y="102.6" transform="rotate(-90 221.8 102.6)">A2</text>
<text x="224.4" y="102.6" transform="rotate(-90 224.4 102.6)">A1</text>
<text x="226.3" y="107.5">VCC</text>
<text x="229.5" y="102.8" transform="rotate(-90 229.5 102.8)">C0</text>
<text x="231.3" y="103.2">74HCT283</text>
<text x="45.7" y="112.6">100n</text>
<text x="45.7" y="110.1">C19</text>
<text x="61.8" y="113.3" transform="rotate(-90 61.8 113.3)">A0</text>
<text x="64.4" y="113.3" transform="rotate(-90 64.4 113.3)">A1</text>
<text x="66.9" y="113.3" transform="rotate(-90 66.9 113.3)">A2</text>
<text x="69.4" y="113.3" transform="rotate(-90 69.4 113.3)">A3</text>
<text x="72" y="113.3" transform="rotate(-90 72 113.3)">A4</text>
<text x="74.5" y="113.3" transform="rotate(-90 74.5 113.3)">A5</text>
<text x="77.1" y="113.3" transform="rotate(-90 77.1 113.3)">A6</text>
<text x="79.6" y="113.3" transform="rotate(-90 79.6 113.3)">A7</text>
<text x="84.7" y="113.3" transform="rotate(-90 84.7 113.3)">A-&gt;B</text>
<text x="87.2" y="113.3" transform="rotate(-90 87.2 113.3)">CE</text>
<text x="91.9" y="113.9">+5V</text>
<text x="140.6" y="113.3" transform="rotate(-90 140.6 113.3)">C4</text>
<text x="145.6" y="113.3" transform="rotate(-90 145.6 113.3)">S4</text>
<text x="148.2" y="113.3" transform="rotate(-90 148.2 113.3)">S3</text>
<text x="150.7" y="113.3" transform="rotate(-90 150.7 113.3)">S2</text>
<text x="153.3" y="113.3" transform="rotate(-90 153.3 113.3)">S1</text>
<text x="161.3" y="112.6">100n</text>
<text x="161.3" y="110.1">C20</text>
<text x="216.8" y="113.3" transform="rotate(-90 216.8 113.3)">C4</text>
<text x="221.8" y="113.3" transform="rotate(-90 221.8 113.3)">S4</text>
<text x="224.4" y="113.3" transform="rotate(-90 224.4 113.3)">S3</text>
<text x="226.9" y="113.3" transform="rotate(-90 226.9 113.3)">S2</text>
<text x="229.5" y="113.3" transform="rotate(-90 229.5 113.3)">S1</text>
<text x="237.5" y="112.6">100n</text>
<text x="237.5" y="110.1">C21</text>
<text x="31" y="159.6">+5V</text>
<text x="56.4" y="159.6">+5V</text>
<text x="92.7" y="166">R43</text>
<text x="102.9" y="166">R44</text>
<text x="113" y="166">R45</text>
<text x="123.2" y="166">R46</text>
<text x="133.4" y="166">R47</text>
<text x="143.5" y="166">R48</text>
<text x="153.7" y="166">R49</text>
<text x="163.8" y="166">R50</text>
<text x="16.5" y="172.3">100n</text>
<text x="16.5" y="169.8">C22</text>
<text x="41.9" y="172.3">100n</text>
<text x="41.9" y="169.8">C23</text>
<text x="92.7" y="168.5">220R</text>
<text x="102.9" y="168.5">220R</text>
<text x="113" y="168.5">220R</text>
<text x="123.2" y="168.5">220R</text>
<text x="133.4" y="168.5">220R</text>
<text x="143.5" y="168.5">220R</text>
<text x="153.7" y="168.5">220R</text>
<text x="163.8" y="168.5">220R</text>
<text x="33.9" y="176.3" transform="rotate(-90 33.9 176.3)">VCC</text>
<text x="39.4" y="178.7">U13E</text>
<text x="59.3" y="176.3" transform="rotate(-90 59.3 176.3)">VCC</text>
<text x="64.8" y="178.7">U14E</text>
<text x="92.7" y="174.9">D29</text>
<text x="92.7" y="177.4">RED</text>
<text x="102.9" y="174.9">D30</text>
<text x="102.9" y="177.4">RED</text>
<text x="113" y="174.9">D31</text>
<text x="113" y="177.4">RED</text>
<text x="123.2" y="174.9">D32</text>
<text x="123.2" y="177.4">RED</text>
<text x="133.4" y="174.9">D33</text>
<text x="133.4" y="177.4">RED</text>
<text x="143.5" y="174.9">D34</text>
<text x="143.5" y="177.4">RED</text>
<text x="153.7" y="174.9">D35</text>
<text x="153.7" y="177.4">RED</text>
<text x="163.8" y="174.9">D36</text>
<text x="163.8" y="177.4">RED</text>
<text x="33.9" y="185.7" transform="rotate(-90 33.9 185.7)">GND</text>
<text x="39.4" y="181.2">74HCT86</text>
<text x="59.3" y="185.7" transform="rotate(-90 59.3 185.7)">GND</text>
<text x="64.8" y="181.2">74HCT86</text>
</g>
</svg>
